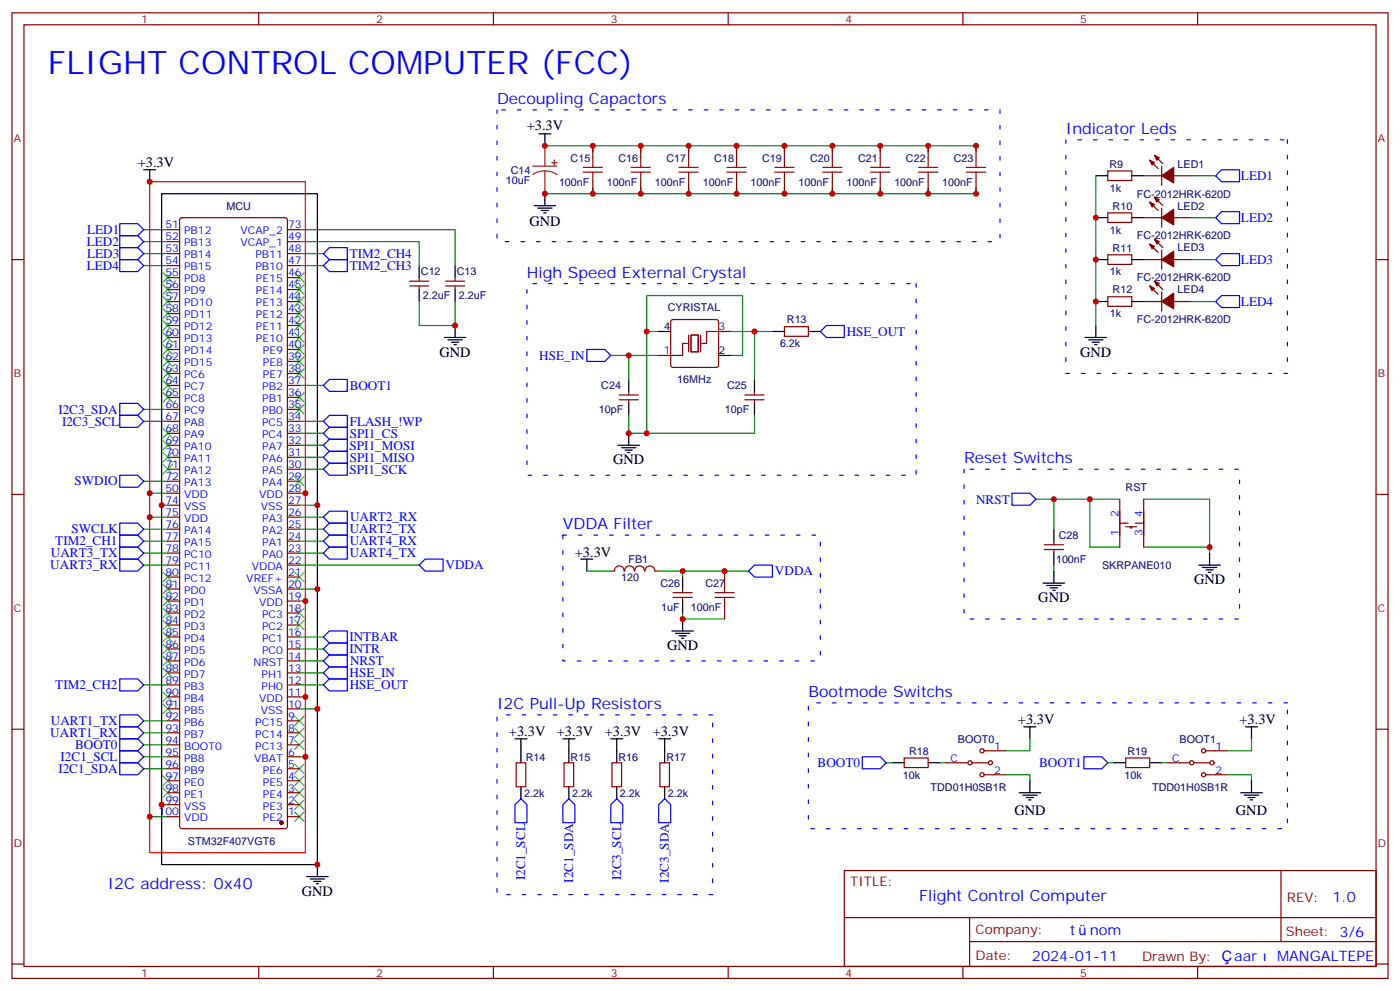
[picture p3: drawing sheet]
<svg xmlns="http://www.w3.org/2000/svg" width="412mm" height="292mm" viewBox="0 0 412 292" stroke-linecap="round" stroke-linejoin="round" font-family="sans-serif">
<g fill="none" stroke="#870000" stroke-width=".35">
<path d="M3.5 3.8h405.4v284.3h-405.4zM7.1 7.3h398.2v277.3h-398.2zM76.2 3.8v3.5M145.3 3.8v3.5M214.5 3.8v3.5M283.6 3.8v3.5M352.8 3.8v3.5M174.6 42.9v3.6M174.6 53.5v3.5M188.7 42.9v3.6M188.7 53.5v3.5M202.8 42.9v3.6"/>
<path d="M202.8 53.5v3.5M217 42.9v3.6M217 53.5v3.5M231.1 42.9v3.6M231.1 53.5v3.5M245.2 42.9v3.6M245.2 53.5v3.5M259.3 42.9v3.6M259.3 53.5v3.5M273.4 42.9v3.6M273.4 53.5v3.5M287.5 42.9v3.6"/>
<path d="M287.5 53.5v3.5M326.3 50.3h7.1v2.9h-7.1zM336.9 51.8h5.3M338.7 59.5l2.4 2.5M338.7 47.2l2.4 2.4M340.1 58.1l2.4 2.5M340.1 45.8l2.4 2.4M342.2 48.9v5.7M345.7 51.8h5.3M3.5 76.4h3.6M49.4 78.2h3.5M49.4 74.7h3.5"/>
<path d="M49.4 71.2h3.5M49.4 67.6h3.5M53.2 64.3l.4-.2h30.4l.5 .2 .2 .5v178.5l-.3 .5-.4 .2h-30.4l-.5-.2-.2-.5v-178.5zM84.7 78.2h3.5M84.7 74.7h3.5M84.7 71.2h3.5M84.7 67.6h3.5M326.3 75h7.1v2.9h-7.1zM326.3 62.7h7.1v2.8h-7.1zM336.9 76.4h5.3M336.9 64.1h5.3M338.7 71.9l2.4 2.4"/>
<path d="M340.1 70.4l2.4 2.5M342.2 61.3v5.6M342.2 73.6v5.7M345.7 76.4h5.3M345.7 64.1h5.3M405.3 76.4h3.6M49.4 88.8h3.5M49.4 99.4h3.5M49.4 95.8h3.5M49.4 92.3h3.5M49.4 85.3h3.5M49.4 81.7h3.5"/>
<path d="M84.7 88.8h3.5M84.7 99.4h3.5M84.7 95.8h3.5M84.7 92.3h3.5M84.7 85.3h3.5M84.7 81.7h3.5M120.6 84.2h5.7M120.6 82.8h5.7M123.5 81.7v1.1M123.5 84.2v1.1M131.2 84.2h5.7M131.2 82.8h5.7"/>
<path d="M134.1 81.7v1.1M134.1 84.2v1.1M197.8 94.3l.5-.2h12.7l.5 .2 .2 .5v12.7l-.3 .5-.4 .2h-12.7l-.5-.2-.2-.5v-12.7zM211.7 97.6h3.5M231.1 96.2h7v2.8h-7zM326.3 87.4h7.1v2.8h-7.1zM336.9 88.8h5.3M338.7 84.2l2.4 2.5M340.1 82.8l2.4 2.5M342.2 86v5.6M345.7 88.8h5.3M49.4 117h3.5"/>
<path d="M49.4 113.5h3.5M49.4 110h3.5M49.4 106.4h3.5M49.4 102.9h3.5M84.7 117h3.5M84.7 113.5h3.5M84.7 110h3.5M84.7 106.4h3.5M84.7 102.9h3.5M182.4 117.7h5.6M182.4 116.3h5.6M185.2 115.3v1"/>
<path d="M185.2 117.7v1.1M194 104.7h3.6M219.4 117.7h5.7M219.4 116.3h5.7M222.2 115.3v1M222.2 117.7v1.1M49.4 138.2h3.5M49.4 134.7h3.5M49.4 131.1h3.5M49.4 127.6h3.5M49.4 124.1h3.5M49.4 120.5h3.5"/>
<path d="M84.7 138.2h3.5M84.7 134.7h3.5M84.7 131.1h3.5M84.7 127.6h3.5M84.7 124.1h3.5M84.7 120.5h3.5M3.5 145.6h3.6M49.4 159.3h3.5M49.4 155.8h3.5M49.4 152.3h3.5M49.4 148.8h3.5M49.4 145.2h3.5"/>
<path d="M49.4 141.7h3.5M84.7 159.3h3.5M84.7 155.8h3.5M84.7 152.3h3.5M84.7 148.8h3.5M84.7 145.2h3.5M84.7 141.7h3.5M310.4 159.3v1.1M329.8 147v14.1M329.8 154.1h2.5M331.6 155.1h3.2M333 155.1v.4h.4v-.4"/>
<path d="M334.4 154.1h2.5M336.9 147v14.1M405.3 145.6h3.6M49.4 177h3.5M49.4 173.5h3.5M49.4 169.9h3.5M49.4 166.4h3.5M49.4 162.9h3.5M84.7 177h3.5M84.7 173.5h3.5M84.7 169.9h3.5M84.7 166.4h3.5"/>
<path d="M84.7 162.9h3.5M179.9 168.2h1.1M181 168.1a1.41 1.41 0 0 1 1.4-1.5 1.41 1.41 0 0 1 1.4 1.5M184 168.1a1.41 1.41 0 0 1 1.4-1.5 1.41 1.41 0 0 1 1.4 1.5M187 168.1a1.41 1.41 0 0 1 1.4-1.5 1.41 1.41 0 0 1 1.4 1.5M190 168.1a1.41 1.41 0 0 1 1.4-1.5 1.41 1.41 0 0 1 1.5 1.5M193 168.2h1M198.3 175.9h5.6M198.3 174.5h5.6M201.1 173.5v1M201.1 175.9v1.1M213.4 168.2v3.5"/>
<path d="M213.4 178.8v3.5M307.6 161.8h5.7M307.6 160.4h5.7M310.4 161.8v1.1M49.4 198.2h3.5M49.4 194.6h3.5M49.4 191.1h3.5M49.4 187.6h3.5M49.4 184h3.5M49.4 180.5h3.5M84.7 198.2h3.5M84.7 194.6h3.5"/>
<path d="M84.7 191.1h3.5M84.7 187.6h3.5M84.7 184h3.5M84.7 180.5h3.5M3.5 214.7h3.6M49.4 219.3h3.5M49.4 215.8h3.5M49.4 212.3h3.5M49.4 208.7h3.5M49.4 205.2h3.5M49.4 201.7h3.5M84.7 219.3h3.5"/>
<path d="M84.7 215.8h3.5M84.7 212.3h3.5M84.7 208.7h3.5M84.7 205.2h3.5M84.7 201.7h3.5M405.3 214.7h3.6M49.4 237h3.5M49.4 233.4h3.5M49.4 229.9h3.5M49.4 226.4h3.5M49.4 222.8h3.5M84.7 237h3.5"/>
<path d="M84.7 233.4h3.5M84.7 229.9h3.5M84.7 226.4h3.5M84.7 222.8h3.5M152 224.6h2.9v7.1h-2.9zM166.2 224.6h2.8v7.1h-2.8zM180.3 224.6h2.8v7.1h-2.8zM194.4 224.6h2.8v7.1h-2.8zM266.3 223.2h7.1v2.8h-7.1zM278.7 224.6h6.3M286.5 224.6h4.5M290 228.1h6.3"/>
<path d="M290 221.1h6.3M331.6 223.2h7.1v2.8h-7.1zM344 224.6h6.3M351.7 224.6h4.6M355.2 228.1h6.4M355.2 221.1h6.4M49.4 240.5h3.5M84.7 240.5h3.5M248.7 256.4h156.6v28.2h-156.6zM377.3 256.4v20.9M248.7 270.2h156.5M285.6 277.3h119.6"/>
<path d="M285.6 270.2v14.1M3.5 283.9h3.6M76.2 284.6v3.5M145.3 284.6v3.5M214.5 284.6v3.5M283.6 284.6v3.5M352.8 284.6v3.5M405.3 283.9h3.6"/>
<circle cx="285.7" cy="224.6" r=".62"/>
<circle cx="289.3" cy="228.1" r=".62"/>
<circle cx="289.3" cy="221.1" r=".62"/>
<circle cx="291.7" cy="224.6" r=".62"/>
<circle cx="351" cy="224.6" r=".62"/>
<circle cx="354.5" cy="228.1" r=".62"/>
<circle cx="354.5" cy="221.1" r=".62"/>
<circle cx="357" cy="224.6" r=".62"/>
</g>
<g fill="none" stroke="#000" stroke-width=".35">
<path d="M158.7 39.4h3.6M160.5 39.4v3.5M42.3 50h3.6M44.1 50v3.5M47.6 57h45.9v197.6h-45.9zM160.5 57v3.6M322.8 51.8h3.5M333.4 51.8h3.5M123.5 78.2v3.5M134.1 78.2v3.5M157.3 60.6h6.4M158.4 61.3h4.2"/>
<path d="M159.5 62h2.1M160.2 62.7h.7M322.8 76.4h3.5M322.8 64.1h3.5M333.4 76.4h3.5M333.4 64.1h3.5M123.5 85.3v3.5M130.9 99.4h6.3M134.1 85.3v3.5M134.1 95.8v3.6M194 97.6h3.6M227.5 97.6h3.6"/>
<path d="M238.1 97.6h3.6M319.6 99.4h6.4M322.8 88.8h3.5M322.8 95.8v3.6M333.4 88.8h3.5M131.9 100.1h4.3M133 100.8h2.1M133.7 101.5h.7M185.2 111.7v3.6M185.2 118.8v3.5M211.7 104.7h3.5M222.2 111.7v3.6"/>
<path d="M222.2 118.8v3.5M320.7 100.1h4.2M321.7 100.8h2.1M322.4 101.5h.7M182 131.1h6.4M183.1 131.8h4.2M184.1 132.5h2.2M184.9 133.2h.7M185.2 127.6v3.5M310.4 155.8v3.5M171.1 164.6h3.5M172.9 164.6v3.6"/>
<path d="M201.1 169.9v3.6M201.1 177v3.5M307.3 171.7h6.3M308.3 172.4h4.3M309.4 173.1h2.1M310.1 173.8h.7M310.4 162.9v3.5M310.4 168.2v3.5M353.1 166.4h6.4M354.2 167.1h4.2M355.2 167.8h2.2M356 168.5h.7"/>
<path d="M356.3 162.9v3.5M197.9 185.8h6.4M199 186.5h4.2M200 187.2h2.1M200.7 187.9h.7M201.1 182.3v3.5M151.7 217.6h3.5M153.5 217.6v7M165.8 217.6h3.5M167.6 217.6v7M179.9 217.6h3.5M181.7 217.6v7"/>
<path d="M194 217.6h3.6M195.8 217.6v7M301.6 214h3.6M303.4 214v3.6M366.9 214h3.5M368.7 214v3.6M153.5 231.7v3.5M167.6 231.7v3.5M181.7 231.7v3.5M195.8 231.7v3.5M262.8 224.6h3.5M273.4 224.6h3.5"/>
<path d="M300.2 233.4h6.4M301.3 234.1h4.2M302.3 234.8h2.1M303 235.5h.7M303.4 229.9v3.5M328.1 224.6h3.5M338.7 224.6h3.5M365.5 233.4h6.3M366.5 234.1h4.3M367.6 234.8h2.1M368.3 235.5h.7M368.7 229.9v3.5"/>
<path d="M90.3 258.1h6.4M91.4 258.8h4.2M92.4 259.5h2.1M93.5 254.6v3.5M93.1 260.2h.7"/>
</g>
<g fill="#870000" stroke="#870000" stroke-width=".35">
<path d="M338.7 84.2l1.4 .7-.7 .7z"/>
<path d="M340.1 82.8l1.4 .7-.7 .7z"/>
<path d="M342.2 88.8l3.5-2.5v4.6z"/>
<path d="M338.7 71.9l1.4 .7-.7 .7z"/>
<path d="M340.1 70.4l1.4 .8-.7 .7z"/>
<path d="M342.2 76.4l3.5-2.4v4.6z"/>
<path d="M338.7 59.5l1.4 .7-.7 .7z"/>
<path d="M340.1 58.1l1.4 .7-.7 .7z"/>
<path d="M342.2 64.1l3.5-2.5v4.6z"/>
<path d="M338.7 47.2l1.4 .7-.7 .7z"/>
<path d="M340.1 45.8l1.4 .7-.7 .7z"/>
<path d="M342.2 51.8l3.5-2.5v4.6z"/>
<circle cx="82.9" cy="242.3" r=".53"/>
</g>
<g fill="none" stroke="#008700" stroke-width=".35">
<path d="M160.5 42.9h127v1.8M174.6 42.9v1.8M174.6 55.3v1.7M188.7 42.9v1.8M188.7 55.3v1.7M202.8 42.9v1.8M202.8 55.3v1.7M217 42.9v1.8M217 55.3v1.7M231.1 42.9v1.8M231.1 55.3v1.7M245.2 42.9v1.8"/>
<path d="M245.2 55.3v1.7M259.3 42.9v1.8M259.3 55.3v1.7M273.4 42.9v1.8M273.4 55.3v1.7M287.5 55.3v1.7h-127M322.8 51.8v44M351 51.8h7.1M42.3 78.2h7.1M42.3 74.7h7.1M42.3 67.6h7.1M42.3 71.2h7.1"/>
<path d="M88.2 67.6h45.9v10.6M88.2 71.2h35.3v7M88.2 78.2h7M88.2 74.7h7M351 76.4h7.1M351 64.1h7.1M123.5 88.8v7h10.6v-7M190.5 97.6v30M194 97.6h-3.5v-10.6h28.2v17.7h-3.5M215.2 97.6h7M227.5 97.6h-5.3v14.1M351 88.8h7.1"/>
<path d="M88.2 113.5h7M179.9 104.7h5.3M194 104.7h-8.8v7M42.3 120.5h7.1M42.3 124.1h7.1M88.2 124.1h7M88.2 127.6h7M88.2 131.1h7M88.2 134.7h7M88.2 138.2h7M185.2 122.3v5.3h37v-5.3M42.3 159.3h7.1"/>
<path d="M42.3 155.8h7.1M42.3 141.7h7.1M44.1 145.2h5.3M44.1 152.3h5.3M47.6 148.8h1.8M88.2 145.2h1.8M88.2 148.8h5.3M88.2 152.3h7M88.2 159.3h7M88.2 155.8h7M305.2 147h24.6M310.4 147v8.8"/>
<path d="M321 147v14.1h8.8M336.9 147h19.4v15.9M42.3 166.4h7.1M42.3 162.9h7.1M88.2 173.5h5.3M88.2 177h1.8M88.2 166.4h35.3M88.2 162.9h7M172.9 168.2h7M194 168.2h26.5M201.1 168.2v1.7M310.4 166.4v1.8"/>
<path d="M336.9 161.1h19.4M88.2 187.6h7M88.2 191.1h7M88.2 198.2h7M88.2 194.6h7M201.1 180.5v1.8h12.3M42.3 201.7h7.1M42.3 219.3h7.1M42.3 215.8h7.1M42.3 212.3h7.1M88.2 205.2h1.8M88.2 208.7h5.3"/>
<path d="M88.2 201.7h7M303.4 217.6v3.5h-7.1M368.7 217.6v3.5h-7.1M42.3 222.8h7.1M42.3 226.4h7.1M47.6 237h1.8M88.2 222.8h1.8M261.1 224.6h1.7M276.9 224.6h1.8M296.3 228.1h7.1v1.8M326.3 224.6h1.8M342.2 224.6h1.8"/>
<path d="M361.6 228.1h7.1v1.8M44.1 240.5h5.3"/>
</g>
<g fill="none" stroke="#00f" stroke-width=".35">
<path d="M358.1 51.8l1.7-1.8h5.3v3.5h-5.3zM35.3 76.4h5.3l1.7 1.8-1.7 1.8h-5.3zM35.3 72.9h5.3l1.7 1.8-1.7 1.7h-5.3zM35.3 69.4h5.3l1.7 1.8-1.7 1.7h-5.3zM35.3 65.9h5.3l1.7 1.7-1.7 1.8h-5.3zM95.2 74.7l1.8-1.8h5.3v3.5h-5.3zM95.2 78.2l1.8-1.8h5.3v3.6h-5.3zM358.1 76.4l1.7-1.7h5.3v3.5h-5.3zM359.8 62.3h5.3v3.6h-5.3l-1.7-1.8zM241.7 97.6l1.7-1.8h5.3v3.6h-5.3zM359.8 87h5.3v3.6h-5.3l-1.7-1.8zM35.3 118.8h5.3l1.7 1.7-1.7 1.8h-5.3z"/>
<path d="M95.2 113.5l1.8-1.8h5.3v3.6h-5.3zM172.9 102.9h5.3l1.7 1.8-1.7 1.7h-5.3zM35.3 139.9h5.3l1.7 1.8-1.7 1.8h-5.3zM35.3 122.3h5.3l1.7 1.8-1.7 1.7h-5.3zM95.2 124.1l1.8-1.8h5.3v3.5h-5.3zM95.2 127.6l1.8-1.8h5.3v3.6h-5.3zM95.2 131.1l1.8-1.7h5.3v3.5h-5.3zM95.2 134.7l1.8-1.8h5.3v3.5h-5.3zM97 136.4h5.3v3.5h-5.3l-1.8-1.7zM35.3 157.6h5.3l1.7 1.7-1.7 1.8h-5.3zM35.3 154.1h5.3l1.7 1.7-1.7 1.8h-5.3zM95.2 152.3l1.8-1.8h5.3v3.6h-5.3z"/>
<path d="M95.2 155.8l1.8-1.7h5.3v3.5h-5.3zM95.2 159.3l1.8-1.7h5.3v3.5h-5.3zM298.1 145.2h5.3l1.8 1.8-1.8 1.8h-5.3zM35.3 164.6h5.3l1.7 1.8-1.7 1.8h-5.3zM35.3 161.1h5.3l1.7 1.8-1.7 1.7h-5.3zM95.2 162.9l1.8-1.8h5.3v3.5h-5.3zM123.5 166.4l1.7-1.8h5.3v3.6h-5.3zM220.5 168.2l1.7-1.8h5.3v3.5h-5.3zM35.3 199.9h5.3l1.7 1.8-1.7 1.7h-5.3zM95.2 187.6l1.8-1.8h5.3v3.5h-5.3zM95.2 191.1l1.8-1.8h5.3v3.6h-5.3zM95.2 198.2l1.8-1.8h5.3v3.5h-5.3z"/>
<path d="M95.2 194.6l1.8-1.7h5.3v3.5h-5.3zM35.3 217.6h5.3l1.7 1.7-1.7 1.8h-5.3zM35.3 214h5.3l1.7 1.8-1.7 1.8h-5.3zM35.3 210.5h5.3l1.7 1.8-1.7 1.7h-5.3zM95.2 201.7l1.8-1.8h5.3v3.5h-5.3zM35.3 224.6h5.3l1.7 1.8-1.7 1.7h-5.3zM35.3 221.1h5.3l1.7 1.7-1.7 1.8h-5.3zM153.5 235.2l1.7 1.8v5.3h-3.5v-5.3zM167.6 235.2l1.7 1.8v5.3h-3.5v-5.3zM181.7 235.2l1.7 1.8v5.3h-3.5v-5.3zM195.8 235.2l1.8 1.8v5.3h-3.6v-5.3zM254 222.8h5.3l1.8 1.8-1.8 1.8h-5.3z"/>
<path d="M319.3 222.8h5.3l1.7 1.8-1.7 1.8h-5.3z"/>
</g>
<g fill="none" stroke="#3c3" stroke-width=".35">
<path d="M48 98l2.8 2.8M48 94.4l2.8 2.9M48 90.9l2.8 2.8M48 87.4l2.8 2.8M48 83.9l2.8 2.8M48 80.3l2.8 2.8M50.8 98l-2.8 2.8M50.8 94.4l-2.8 2.9M50.8 90.9l-2.8 2.8M50.8 87.4l-2.8 2.8M50.8 83.9l-2.8 2.8M50.8 80.3l-2.8 2.8"/>
<path d="M86.8 80.3l2.8 2.8M86.8 83.9l2.8 2.8M86.8 87.4l2.8 2.8M86.8 90.9l2.8 2.8M86.8 94.4l2.8 2.9M86.8 98l2.8 2.8M89.6 80.3l-2.8 2.8M89.6 83.9l-2.8 2.8M89.6 87.4l-2.8 2.8M89.6 90.9l-2.8 2.8M89.6 94.4l-2.8 2.9M89.6 98l-2.8 2.8"/>
<path d="M48 105l2.8 2.8M48 101.5l2.8 2.8M48 115.6l2.8 2.8M48 112.1l2.8 2.8M48 108.5l2.8 2.9M50.8 105l-2.8 2.8M50.8 101.5l-2.8 2.8M50.8 115.6l-2.8 2.8M50.8 112.1l-2.8 2.8M50.8 108.5l-2.8 2.9M86.8 101.5l2.8 2.8M86.8 105l2.8 2.8"/>
<path d="M86.8 108.5l2.8 2.9M86.8 115.6l2.8 2.8M86.8 119.1l2.8 2.9M89.6 101.5l-2.8 2.8M89.6 105l-2.8 2.8M89.6 108.5l-2.8 2.9M89.6 115.6l-2.8 2.8M89.6 119.1l-2.8 2.9M48 136.8l2.8 2.8M48 133.2l2.8 2.9M48 129.7l2.8 2.8M48 126.2l2.8 2.8"/>
<path d="M50.8 126.2l-2.8 2.8M50.8 129.7l-2.8 2.8M50.8 133.2l-2.8 2.9M50.8 136.8l-2.8 2.8M86.8 140.3l2.8 2.8M89.6 140.3l-2.8 2.8M48 175.6l2.8 2.8M48 172l2.8 2.9M48 168.5l2.8 2.8M48 179.1l2.8 2.8M50.8 175.6l-2.8 2.8M50.8 172l-2.8 2.9"/>
<path d="M50.8 168.5l-2.8 2.8M50.8 179.1l-2.8 2.8M86.8 168.5l2.8 2.8M86.8 179.1l2.8 2.8M89.6 168.5l-2.8 2.8M89.6 179.1l-2.8 2.8M48 196.7l2.8 2.9M48 193.2l2.8 2.8M48 189.7l2.8 2.8M48 186.2l2.8 2.8M48 182.6l2.8 2.9M50.8 196.7l-2.8 2.9"/>
<path d="M50.8 193.2l-2.8 2.8M50.8 189.7l-2.8 2.8M50.8 186.2l-2.8 2.8M50.8 182.6l-2.8 2.9M86.8 182.6l2.8 2.9M89.6 182.6l-2.8 2.9M48 207.3l2.8 2.8M48 203.8l2.8 2.8M50.8 207.3l-2.8 2.8M50.8 203.8l-2.8 2.8M86.8 210.9l2.8 2.8M86.8 214.4l2.8 2.8"/>
<path d="M86.8 217.9l2.8 2.8M89.6 210.9l-2.8 2.8M89.6 214.4l-2.8 2.8M89.6 217.9l-2.8 2.8M48 232l2.8 2.8M48 228.5l2.8 2.8M50.8 232l-2.8 2.8M50.8 228.5l-2.8 2.8M86.8 225l2.8 2.8M86.8 228.5l2.8 2.8M86.8 232l2.8 2.8M86.8 235.5l2.8 2.9"/>
<path d="M86.8 239.1l2.8 2.8M89.6 225l-2.8 2.8M89.6 228.5l-2.8 2.8M89.6 232l-2.8 2.8M89.6 235.5l-2.8 2.9M89.6 239.1l-2.8 2.8"/>
</g>
<path d="M157 48.9h7M160.5 50.3l-1.8 .3-1.7 .8M160.5 50.3l1.9 .3 1.6 .8M160.5 42.9v6M160.5 50.3v6.7" fill="none" stroke="#8c2424" stroke-width=".35"/>
<g fill="#8c2424" stroke="#8c2424" stroke-width=".35">
<path d="M162.6 47.9h1.4z"/>
<path d="M163.3 47.2v1.4z"/>
</g>
<path d="M44.1 53.5h45.9v197.6h-45.9z" fill="none" stroke="#f00" stroke-width=".35"/>
<path d="M146.4 32.3v38.9h148.2v-38.9h-148.2M379.2 41.2v68.8h-65.2v-68.8h65.2M269.9 83.5v56.4h-114.7v-56.4h114.7M284 138.2v44.1h81.1v-44.1h-81.1M165.8 157.6v37h75.9v-37h-75.9M209.9 210.5h-63.5v52.9h63.5v-52.9M379.2 207h-141.1v37h141.1v-37" fill="none" stroke="#00f" stroke-width=".35" stroke-dasharray="1.1 3.5"/>
<g fill="none" stroke="#a10000" stroke-width=".35">
<path d="M171.8 50.7h5.6M171.8 49.3h5.6M174.6 46.5v2.8M174.6 50.7v2.8M185.9 50.7h5.7M185.9 49.3h5.7M188.7 46.5v2.8M188.7 50.7v2.8M200 50.7h5.7M200 49.3h5.7M202.8 46.5v2.8M202.8 50.7v2.8"/>
<path d="M214.1 50.7h5.7M214.1 49.3h5.7M217 46.5v2.8M217 50.7v2.8M228.2 50.7h5.7M228.2 49.3h5.7M231.1 46.5v2.8M231.1 50.7v2.8M242.4 50.7h5.6M242.4 49.3h5.6M245.2 46.5v2.8M245.2 50.7v2.8"/>
<path d="M256.5 50.7h5.6M256.5 49.3h5.6M259.3 46.5v2.8M259.3 50.7v2.8M270.6 50.7h5.6M270.6 49.3h5.6M273.4 46.5v2.8M273.4 50.7v2.8M284.7 50.7h5.6M284.7 49.3h5.6M287.5 46.5v2.8M287.5 50.7v2.8"/>
<path d="M210.6 175.9h5.7M210.6 174.5h5.7M213.4 171.7v2.8M213.4 175.9v2.9"/>
</g>
<path d="M202.8 98.7v4.9M203.6 98.7h2.1v4.9h-2.1zM206.4 98.7v4.9M211.7 97.6h-3.6v3.5h-1.4M202.5 101.1h-1.4v3.6h-3.5" fill="none" stroke="#870012" stroke-width=".35"/>
<g fill="#c00">
<circle cx="322.8" cy="88.8" r=".88"/>
<circle cx="322.8" cy="76.4" r=".88"/>
<circle cx="322.8" cy="64.1" r=".88"/>
<circle cx="174.6" cy="42.9" r=".88"/>
<circle cx="188.7" cy="42.9" r=".88"/>
<circle cx="202.8" cy="42.9" r=".88"/>
<circle cx="217" cy="42.9" r=".88"/>
<circle cx="231.1" cy="42.9" r=".88"/>
<circle cx="245.2" cy="42.9" r=".88"/>
<circle cx="259.3" cy="42.9" r=".88"/>
<circle cx="273.4" cy="42.9" r=".88"/>
<circle cx="201.1" cy="182.3" r=".88"/>
<circle cx="201.1" cy="168.2" r=".88"/>
<circle cx="185.2" cy="127.6" r=".88"/>
<circle cx="190.5" cy="127.6" r=".88"/>
<circle cx="190.5" cy="97.6" r=".88"/>
<circle cx="222.3" cy="97.6" r=".88"/>
<circle cx="185.2" cy="104.7" r=".88"/>
<circle cx="134.1" cy="95.8" r=".88"/>
<circle cx="44.1" cy="145.2" r=".88"/>
<circle cx="93.5" cy="148.8" r=".88"/>
<circle cx="93.5" cy="173.5" r=".88"/>
<circle cx="93.5" cy="208.7" r=".88"/>
<circle cx="44.1" cy="240.5" r=".88"/>
<circle cx="44.1" cy="152.3" r=".88"/>
<circle cx="47.6" cy="148.8" r=".88"/>
<circle cx="93.5" cy="254.6" r=".88"/>
<circle cx="217" cy="57" r=".88"/>
<circle cx="231.1" cy="57" r=".88"/>
<circle cx="245.2" cy="57" r=".88"/>
<circle cx="259.3" cy="57" r=".88"/>
<circle cx="47.6" cy="237" r=".88"/>
<circle cx="273.4" cy="57" r=".88"/>
<circle cx="202.8" cy="57" r=".88"/>
<circle cx="188.7" cy="57" r=".88"/>
<circle cx="174.6" cy="57" r=".88"/>
<circle cx="44.1" cy="53.5" r=".88"/>
<circle cx="90" cy="222.8" r=".88"/>
<circle cx="90" cy="205.2" r=".88"/>
<circle cx="90" cy="177" r=".88"/>
<circle cx="90" cy="145.2" r=".88"/>
<circle cx="160.5" cy="42.9" r=".88"/>
<circle cx="160.5" cy="57" r=".88"/>
<circle cx="356.3" cy="161.1" r=".88"/>
<circle cx="310.4" cy="147" r=".88"/>
<circle cx="321" cy="147" r=".88"/>
<circle cx="287.5" cy="57" r=".88"/>
<circle cx="287.5" cy="42.9" r=".88"/>
<circle cx="213.4" cy="168.2" r=".88"/>
</g>
<text font-size="9.5" fill="#00f" x="14.1" y="21.8">FLIGHT CONTROL COMPUTER (FCC)</text>
<g font-size="4.6" fill="#00f">
<text x="146.4" y="30.6">Decoupling Capactors</text>
<text x="314" y="39.4">Indicator Leds</text>
<text x="155.2" y="81.7">High Speed External Crystal</text>
<text x="284" y="136.4">Reset Switchs</text>
<text x="165.8" y="155.8">VDDA Filter</text>
<text x="146.4" y="208.7">I2C Pull-Up Resistors</text>
<text x="238.1" y="205.2">Bootmode Switchs</text>
<text x="31.7" y="261.7">I2C address: 0x40</text>
<text x="270.8" y="265.4">Flight Control Computer</text>
</g>
<g font-size="4.2">
<text x="155.2" y="38.4">+3.3V</text>
<text x="40.6" y="49.3">+3.3V</text>
<text x="156" y="66.5">GND</text>
<text x="129.5" y="105">GND</text>
<text x="318.2" y="105">GND</text>
<text x="180.6" y="136.8">GND</text>
<text x="169.3" y="163.9">+3.3V</text>
<text x="351.7" y="172">GND</text>
<text x="305.9" y="177.3">GND</text>
<text x="196.5" y="191.5">GND</text>
<text x="299.9" y="213.3">+3.3V</text>
<text x="365.1" y="213.3">+3.3V</text>
<text x="149.9" y="216.9">+3.3V</text>
<text x="164" y="216.9">+3.3V</text>
<text x="178.2" y="216.9">+3.3V</text>
<text x="192.3" y="216.9">+3.3V</text>
<text x="298.8" y="240.1">GND</text>
<text x="364.1" y="240.1">GND</text>
<text x="88.9" y="263.8">GND</text>
</g>
<g font-size="4.2" fill="#00f">
<text x="392.5" y="265.6">1.0</text>
<text x="315.1" y="275.2">t</text>
<text x="321" y="275.2">nom</text>
<text x="304" y="283">2024-01-11</text>
<text x="363.6" y="282.9">aar</text>
<text x="376.2" y="282.9">MANGALTEPE</text>
</g>
<g font-size="3.9" fill="#00f">
<text x="365.5" y="53.1">LED1</text>
<text x="365.5" y="65.4">LED2</text>
<text x="25.7" y="68.9">LED1</text>
<text x="25.6" y="72.4">LED2</text>
<text x="25.7" y="76">LED3</text>
<text x="103" y="76">TIM2_CH4</text>
<text x="365.5" y="77.8">LED3</text>
<text x="25.6" y="79.5">LED4</text>
<text x="103" y="79.5">TIM2_CH3</text>
<text x="365.5" y="90.1">LED4</text>
<text x="249.4" y="98.9">HSE_OUT</text>
<text x="158.8" y="105.9">HSE_IN</text>
<text x="103" y="114.7">BOOT1</text>
<text x="17.2" y="121.8">I2C3_SDA</text>
<text x="18.3" y="125.3">I2C3_SCL</text>
<text x="103" y="125.3">FLASH_!WP</text>
<text x="103" y="128.9">SPI1_CS</text>
<text x="103" y="132.4">SPI1_MOSI</text>
<text x="103" y="135.9">SPI1_MISO</text>
<text x="21.9" y="143">SWDIO</text>
<text x="102.9" y="139.5">SPI1_SCK</text>
<text x="287.5" y="148.3">NRST</text>
<text x="103.1" y="153.6">UART2_RX</text>
<text x="16.3" y="160.6">TIM2_CH1</text>
<text x="21.1" y="157.1">SWCLK</text>
<text x="103" y="157.1">UART2_TX</text>
<text x="103" y="160.6">UART4_RX</text>
<text x="14.8" y="167.7">UART3_RX</text>
<text x="15" y="164.1">UART3_TX</text>
<text x="103" y="164.1">UART4_TX</text>
<text x="131.3" y="167.7">VDDA</text>
<text x="228.3" y="169.4">VDDA</text>
<text x="102.9" y="188.8">INTBAR</text>
<text x="102.9" y="192.4">INTR</text>
<text x="103.1" y="195.9">NRST</text>
<text x="16.3" y="202.9">TIM2_CH2</text>
<text x="103" y="199.4">HSE_IN</text>
<text x="103" y="203">HSE_OUT</text>
<text x="15" y="213.5">UART1_TX</text>
<text x="14.8" y="217">UART1_RX</text>
<text x="22.1" y="220.6">BOOT0</text>
<text x="17.2" y="227.6">I2C1_SDA</text>
<text x="17.8" y="224.1">I2C1_SCL</text>
<text x="240.8" y="225.9">BOOT0</text>
<text x="306.1" y="225.9">BOOT1</text>
<text x="154.7" y="259.3" transform="rotate(-90 154.7 259.3)">I2C1_SCL</text>
<text x="168.8" y="259.9" transform="rotate(-90 168.8 259.9)">I2C1_SDA</text>
<text x="182.9" y="259.3" transform="rotate(-90 182.9 259.3)">I2C3_SCL</text>
<text x="197" y="259.9" transform="rotate(-90 197 259.9)">I2C3_SDA</text>
</g>
<g font-size="3.9" fill="#800">
<text x="250.5" y="260.9">TITLE:</text>
<text x="379.1" y="265.6">REV:</text>
<text x="287.4" y="275.1">Company:</text>
<text x="378.7" y="275.8">Sheet: 3/6</text>
<text x="287.4" y="282.8">Date:</text>
<text x="336.4" y="282.9">Drawn By:</text>
</g>
<g font-size="3.2" fill="#800">
<text x="41.6" y="6.8">1</text>
<text x="110.8" y="6.8">2</text>
<text x="179.9" y="6.8">3</text>
<text x="249.1" y="6.8">4</text>
<text x="318.2" y="6.8">5</text>
<text x="4.1" y="41.9">A</text>
<text x="405.9" y="41.9">A</text>
<text x="4.1" y="111">B</text>
<text x="405.9" y="111">B</text>
<text x="4.1" y="180.2">C</text>
<text x="405.9" y="180.2">C</text>
<text x="4.1" y="249.3">D</text>
<text x="405.9" y="249.3">D</text>
<text x="41.6" y="287.6">1</text>
<text x="110.8" y="287.6">2</text>
<text x="179.9" y="287.6">3</text>
<text x="249.1" y="287.6">4</text>
<text x="318.2" y="287.6">5</text>
</g>
<g font-size="3.2" fill="#000080">
<text x="168.1" y="47.6">C15</text>
<text x="182.2" y="47.6">C16</text>
<text x="196.3" y="47.6">C17</text>
<text x="210.4" y="47.6">C18</text>
<text x="224.5" y="47.6">C19</text>
<text x="238.6" y="47.6">C20</text>
<text x="252.7" y="47.6">C21</text>
<text x="266.9" y="47.6">C22</text>
<text x="281" y="47.6">C23</text>
<text x="150.5" y="51.3">C14</text>
<text x="326.8" y="49.4">R9</text>
<text x="346.9" y="49.4">LED1</text>
<text x="149" y="54.3">10uF</text>
<text x="164.7" y="54.7">100nF</text>
<text x="178.8" y="54.7">100nF</text>
<text x="192.9" y="54.7">100nF</text>
<text x="207" y="54.7">100nF</text>
<text x="221.1" y="54.7">100nF</text>
<text x="235.2" y="54.7">100nF</text>
<text x="249.3" y="54.7">100nF</text>
<text x="263.4" y="54.7">100nF</text>
<text x="277.6" y="54.7">100nF</text>
<text x="326.9" y="56.4">1k</text>
<text x="334.9" y="58.2">FC-2012HRK-620D</text>
<text x="66.7" y="61.8">MCU</text>
<text x="327.7" y="61.7">R10</text>
<text x="346.9" y="61.7">LED2</text>
<text x="326.9" y="68.8">1k</text>
<text x="334.9" y="70.5">FC-2012HRK-620D</text>
<text x="327.7" y="74.1">R11</text>
<text x="346.9" y="74">LED3</text>
<text x="124" y="81.1">C12</text>
<text x="134.6" y="81.1">C13</text>
<text x="326.9" y="81.1">1k</text>
<text x="334.9" y="82.9">FC-2012HRK-620D</text>
<text x="124.6" y="88.2">2.2uF</text>
<text x="135.1" y="88.2">2.2uF</text>
<text x="327.7" y="86.4">R12</text>
<text x="346.9" y="86.4">LED4</text>
<text x="196.7" y="91.7">CYRISTAL</text>
<text x="231.8" y="95.2">R13</text>
<text x="326.9" y="93.5">1k</text>
<text x="334.9" y="95.2">FC-2012HRK-620D</text>
<text x="229.8" y="102.3">6.2k</text>
<text x="199.5" y="112.9">16MHz</text>
<text x="177.1" y="114.6">C24</text>
<text x="214.2" y="114.6">C25</text>
<text x="176.4" y="121.7">10pF</text>
<text x="213.5" y="121.7">10pF</text>
<text x="331.6" y="144.7">RST</text>
<text x="311.9" y="158.7">C28</text>
<text x="185.1" y="165.8">FB1</text>
<text x="311.1" y="165.8">100nF</text>
<text x="324.6" y="167.5">SKRPANE010</text>
<text x="183" y="171.1">120</text>
<text x="194.5" y="172.8">C26</text>
<text x="207.8" y="172.8">C27</text>
<text x="194.7" y="179.9">1uF</text>
<text x="203.5" y="179.9">100nF</text>
<text x="282.2" y="218.7">BOOT0</text>
<text x="347.4" y="218.7">BOOT1</text>
<text x="154.9" y="224">R14</text>
<text x="168.1" y="224">R15</text>
<text x="182.2" y="224">R16</text>
<text x="196.3" y="224">R17</text>
<text x="267.8" y="222.2">R18</text>
<text x="332.1" y="222.2">R19</text>
<text x="266" y="229.3">10k</text>
<text x="274.1" y="232.9">TDD01H0SB1R</text>
<text x="331.3" y="229.3">10k</text>
<text x="339.4" y="232.8">TDD01H0SB1R</text>
<text x="154.4" y="234.6">2.2k</text>
<text x="168.5" y="234.6">2.2k</text>
<text x="182.6" y="234.6">2.2k</text>
<text x="196.7" y="234.6">2.2k</text>
<text x="55.4" y="248.8">STM32F407VGT6</text>
</g>
<g font-size="3.2" fill="#00f">
<text x="48.7" y="67.3">51</text>
<text x="48.7" y="70.8">52</text>
<text x="54.2" y="69">PB12</text>
<text x="70.9" y="69">VCAP_2</text>
<text x="84.8" y="70.8">49</text>
<text x="84.8" y="67.3">73</text>
<text x="48.7" y="74.3">53</text>
<text x="48.7" y="77.9">54</text>
<text x="54.2" y="72.6">PB13</text>
<text x="54.2" y="76.1">PB14</text>
<text x="70.9" y="72.6">VCAP_1</text>
<text x="75.2" y="76.1">PB11</text>
<text x="84.8" y="77.9">47</text>
<text x="84.8" y="74.3">48</text>
<text x="48.7" y="81.4">55</text>
<text x="54.2" y="79.6">PB15</text>
<text x="54.2" y="83.1">PD8</text>
<text x="75.2" y="79.6">PB10</text>
<text x="75.4" y="83.1">PE15</text>
<text x="84.8" y="81.4">46</text>
<text x="48.7" y="84.9">56</text>
<text x="48.7" y="88.4">57</text>
<text x="54.2" y="86.7">PD9</text>
<text x="75.4" y="86.7">PE14</text>
<text x="84.8" y="88.4">44</text>
<text x="84.8" y="84.9">45</text>
<text x="48.7" y="92">58</text>
<text x="48.7" y="95.5">59</text>
<text x="54.2" y="90.2">PD10</text>
<text x="54.2" y="93.7">PD11</text>
<text x="75.4" y="93.7">PE12</text>
<text x="75.4" y="90.2">PE13</text>
<text x="84.8" y="95.5">42</text>
<text x="84.8" y="92">43</text>
<text x="48.7" y="99">60</text>
<text x="54.2" y="97.3">PD12</text>
<text x="54.2" y="100.8">PD13</text>
<text x="75.4" y="100.8">PE10</text>
<text x="75.4" y="97.3">PE11</text>
<text x="84.8" y="99">41</text>
<text x="211.7" y="97.3">3</text>
<text x="48.7" y="102.6">61</text>
<text x="48.7" y="106.1">62</text>
<text x="54.2" y="104.3">PD14</text>
<text x="54.2" y="107.8">PD15</text>
<text x="77.4" y="107.8">PE8</text>
<text x="77.4" y="104.3">PE9</text>
<text x="84.8" y="106.1">39</text>
<text x="84.8" y="102.6">40</text>
<text x="195.5" y="104.3">1</text>
<text x="48.7" y="109.6">63</text>
<text x="48.7" y="113.1">64</text>
<text x="54.2" y="111.4">PC6</text>
<text x="77.4" y="111.4">PE7</text>
<text x="84.8" y="113.1">37</text>
<text x="84.8" y="109.6">38</text>
<text x="48.7" y="116.7">65</text>
<text x="54.2" y="114.9">PC7</text>
<text x="54.2" y="118.4">PC8</text>
<text x="77.3" y="118.4">PB1</text>
<text x="77.3" y="114.9">PB2</text>
<text x="84.8" y="116.7">36</text>
<text x="48.7" y="120.2">66</text>
<text x="48.7" y="123.7">67</text>
<text x="54.2" y="122">PC9</text>
<text x="54.2" y="125.5">PA8</text>
<text x="77.2" y="125.5">PC5</text>
<text x="77.3" y="122">PB0</text>
<text x="84.8" y="123.7">34</text>
<text x="84.8" y="120.2">35</text>
<text x="48.7" y="127.2">68</text>
<text x="48.7" y="130.8">69</text>
<text x="54.2" y="129">PA9</text>
<text x="77.2" y="129">PC4</text>
<text x="84.8" y="130.8">32</text>
<text x="84.8" y="127.2">33</text>
<text x="48.7" y="134.3">70</text>
<text x="48.7" y="137.8">71</text>
<text x="54.2" y="132.5">PA10</text>
<text x="54.2" y="136.1">PA11</text>
<text x="77.3" y="136.1">PA6</text>
<text x="77.3" y="132.5">PA7</text>
<text x="84.8" y="137.8">30</text>
<text x="84.8" y="134.3">31</text>
<text x="48.7" y="141.4">72</text>
<text x="54.2" y="139.6">PA12</text>
<text x="54.2" y="143.1">PA13</text>
<text x="77.3" y="143.1">PA4</text>
<text x="77.3" y="139.6">PA5</text>
<text x="84.8" y="141.4">29</text>
<text x="48.7" y="144.9">50</text>
<text x="48.7" y="148.4">74</text>
<text x="54.2" y="146.6">VDD</text>
<text x="76.3" y="146.6">VDD</text>
<text x="84.8" y="148.4">27</text>
<text x="84.8" y="144.9">28</text>
<text x="48.7" y="151.9">75</text>
<text x="48.7" y="155.5">76</text>
<text x="54.2" y="150.2">VSS</text>
<text x="54.2" y="153.7">VDD</text>
<text x="76.9" y="150.2">VSS</text>
<text x="77.3" y="153.7">PA3</text>
<text x="84.8" y="155.5">25</text>
<text x="84.8" y="151.9">26</text>
<text x="329.5" y="152.3" transform="rotate(-90 329.5 152.3)">2</text>
<text x="336.5" y="152.3" transform="rotate(-90 336.5 152.3)">4</text>
<text x="48.7" y="159">77</text>
<text x="54.2" y="157.2">PA14</text>
<text x="54.2" y="160.8">PA15</text>
<text x="77.3" y="160.8">PA1</text>
<text x="77.3" y="157.2">PA2</text>
<text x="84.8" y="159">24</text>
<text x="329.5" y="157.8" transform="rotate(-90 329.5 157.8)">1</text>
<text x="336.5" y="157.8" transform="rotate(-90 336.5 157.8)">3</text>
<text x="48.7" y="162.5">78</text>
<text x="48.7" y="166.1">79</text>
<text x="54.2" y="164.3">PC10</text>
<text x="54.2" y="167.8">PC11</text>
<text x="74.1" y="167.8">VDDA</text>
<text x="77.3" y="164.3">PA0</text>
<text x="84.8" y="166.1">22</text>
<text x="84.8" y="162.5">23</text>
<text x="48.7" y="169.6">80</text>
<text x="48.7" y="173.1">81</text>
<text x="54.2" y="171.3">PC12</text>
<text x="72.6" y="171.3">VREF+</text>
<text x="84.8" y="173.1">20</text>
<text x="84.8" y="169.6">21</text>
<text x="48.7" y="176.6">82</text>
<text x="54.2" y="174.9">PD0</text>
<text x="54.2" y="178.4">PD1</text>
<text x="74.7" y="174.9">VSSA</text>
<text x="76.3" y="178.4">VDD</text>
<text x="84.8" y="176.6">19</text>
<text x="48.7" y="180.2">83</text>
<text x="48.7" y="183.7">84</text>
<text x="54.2" y="181.9">PD2</text>
<text x="54.2" y="185.5">PD3</text>
<text x="77.2" y="185.5">PC2</text>
<text x="77.2" y="181.9">PC3</text>
<text x="84.8" y="183.7">17</text>
<text x="84.8" y="180.2">18</text>
<text x="48.7" y="187.2">85</text>
<text x="48.7" y="190.7">86</text>
<text x="54.2" y="189">PD4</text>
<text x="77.2" y="189">PC1</text>
<text x="84.8" y="190.7">15</text>
<text x="84.8" y="187.2">16</text>
<text x="48.7" y="194.3">87</text>
<text x="48.7" y="197.8">88</text>
<text x="54.2" y="192.5">PD5</text>
<text x="54.2" y="196">PD6</text>
<text x="74.7" y="196">NRST</text>
<text x="77.2" y="192.5">PC0</text>
<text x="84.8" y="197.8">13</text>
<text x="84.8" y="194.3">14</text>
<text x="48.7" y="201.3">89</text>
<text x="54.2" y="199.6">PD7</text>
<text x="54.2" y="203.1">PB3</text>
<text x="77" y="203.1">PH0</text>
<text x="77" y="199.6">PH1</text>
<text x="84.8" y="201.3">12</text>
<text x="48.7" y="204.9">90</text>
<text x="48.7" y="208.4">91</text>
<text x="54.2" y="206.6">PB4</text>
<text x="76.3" y="206.6">VDD</text>
<text x="84.8" y="208.4">10</text>
<text x="84.8" y="204.9">11</text>
<text x="48.7" y="211.9">92</text>
<text x="48.7" y="215.4">93</text>
<text x="54.2" y="210.1">PB5</text>
<text x="54.2" y="213.7">PB6</text>
<text x="75.2" y="213.7">PC15</text>
<text x="76.9" y="210.1">VSS</text>
<text x="84.8" y="215.4">8</text>
<text x="84.8" y="211.9">9</text>
<text x="48.7" y="219">94</text>
<text x="54.2" y="217.2">PB7</text>
<text x="54.2" y="220.7">BOOT0</text>
<text x="75.2" y="220.7">PC13</text>
<text x="75.2" y="217.2">PC14</text>
<text x="84.8" y="219">7</text>
<text x="292.8" y="220.7">1</text>
<text x="358.1" y="220.7">1</text>
<text x="48.7" y="222.5">95</text>
<text x="48.7" y="226">96</text>
<text x="54.2" y="224.3">PB8</text>
<text x="54.2" y="227.8">PB9</text>
<text x="74.9" y="224.3">VBAT</text>
<text x="77.4" y="227.8">PE6</text>
<text x="84.8" y="226">5</text>
<text x="84.8" y="222.5">6</text>
<text x="280" y="224.3">C</text>
<text x="292.8" y="227.8">2</text>
<text x="345.3" y="224.3">C</text>
<text x="358.1" y="227.8">2</text>
<text x="48.7" y="229.6">97</text>
<text x="48.7" y="233.1">98</text>
<text x="54.2" y="231.3">PE0</text>
<text x="77.4" y="231.3">PE5</text>
<text x="84.8" y="233.1">3</text>
<text x="84.8" y="229.6">4</text>
<text x="48.7" y="236.6">99</text>
<text x="54.2" y="234.8">PE1</text>
<text x="54.2" y="238.4">VSS</text>
<text x="77.4" y="238.4">PE3</text>
<text x="77.4" y="234.8">PE4</text>
<text x="84.8" y="236.6">2</text>
<text x="46.7" y="240.1">100</text>
<text x="54.2" y="241.9">VDD</text>
<text x="77.4" y="241.9">PE2</text>
<text x="84.8" y="240.1">1</text>
</g>
<g font-size="3.2">
<text x="195.5" y="97.3">4</text>
<text x="211.7" y="104.3">2</text>
</g>
</svg>
